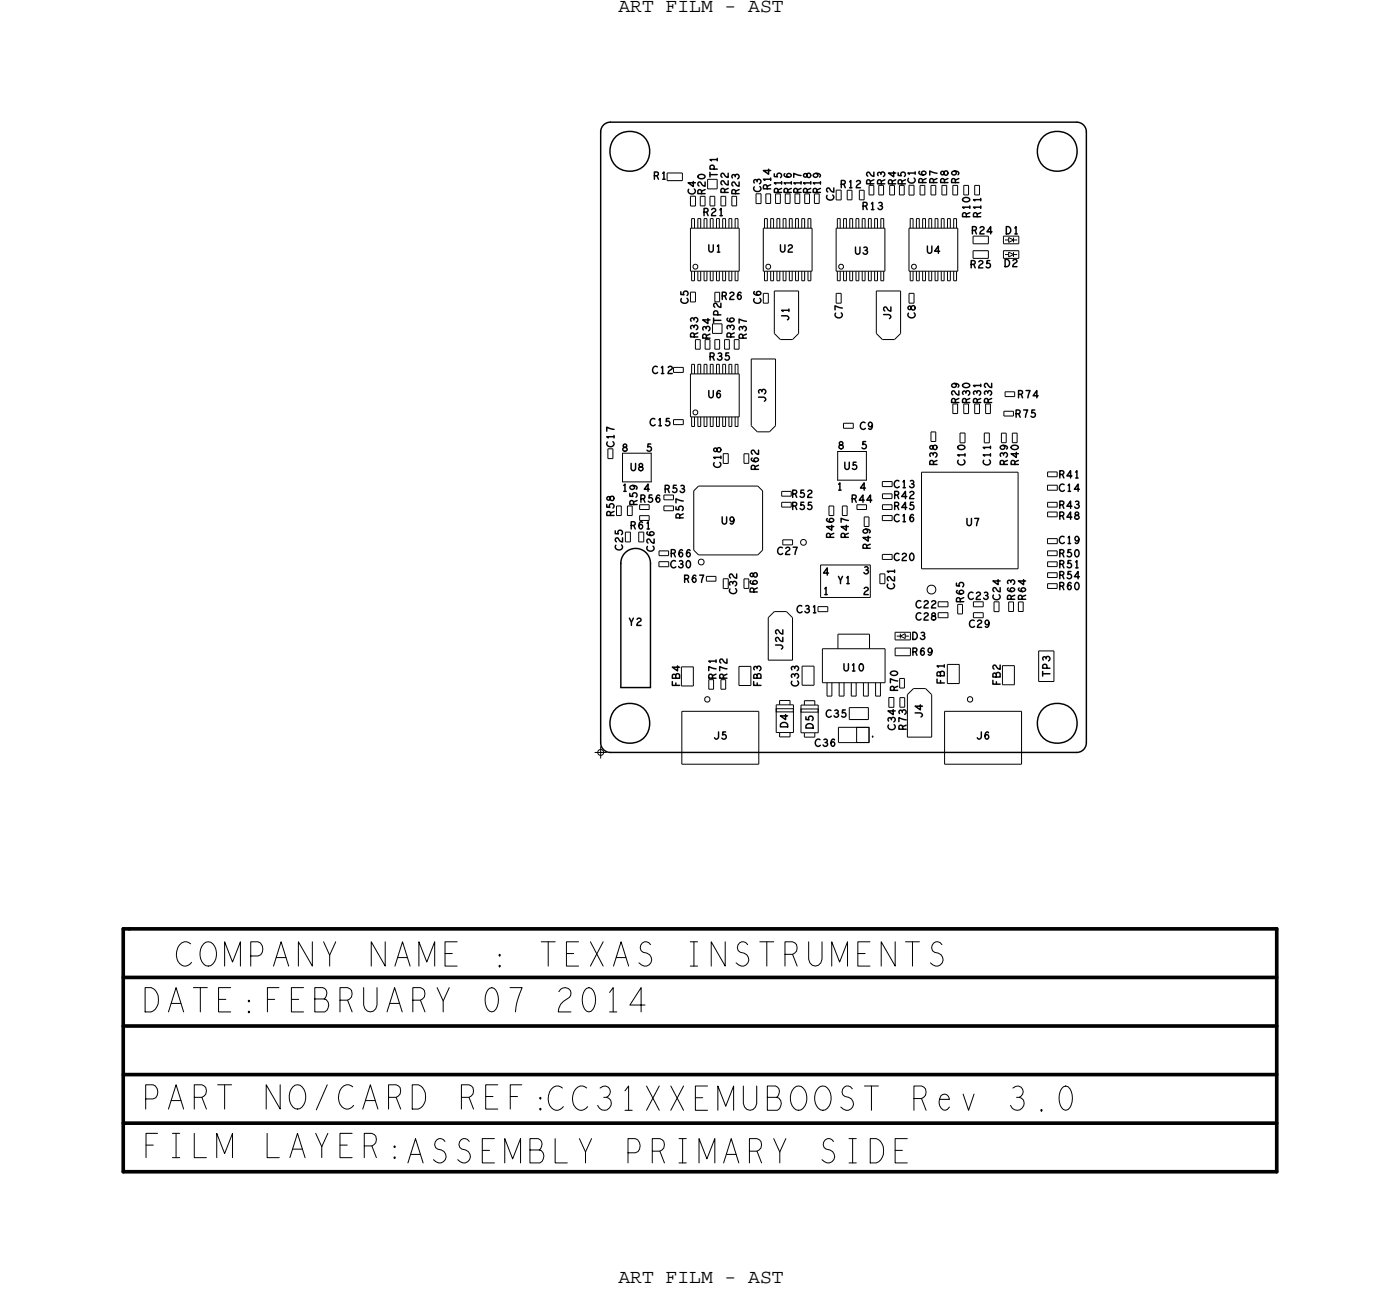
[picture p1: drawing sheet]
<svg xmlns="http://www.w3.org/2000/svg" width="146mm" height="135mm" viewBox="0 0 146 135" stroke-linecap="round" stroke-linejoin="round" font-family="sans-serif">
<!-- layer: Board Outline -->
<path d="M62.8 13.8v63.9zM63.8 12.8h48.8zM63.8 12.8a1.02 1.02 0 0 0-1 1M112.6 12.8a1.02 1.02 0 0 1 1 1M113.6 13.8v63.9zM62.8 77.7a1.02 1.02 0 0 0 1 1M63.8 78.7h48.8zM113.6 77.7a1.02 1.02 0 0 1-1 1" fill="none" stroke="#000" stroke-width=".15"/>
<!-- layer: Components -->
<g fill="none" stroke="#000" stroke-width=".1">
<path d="M69.8 18.1h1.6zM69.8 18.9h1.6zM71.4 18.1v.8zM74 19.8h1zM87.5 19.9h.5zM88 19.9v1zM88.6 19.9v1zM89.1 19.9v1zM89.9 19.9v1zM90.4 19.9v1zM90.9 19.4v1zM91.4 19.4v1z"/>
<path d="M91.9 19.4v1zM92.4 19.4v1zM93.1 19.4v1zM93.6 19.4v1zM94.1 19.4v1zM94.6 19.4v1zM95.1 19.4v1zM95.6 19.4v1zM96.2 19.4v1zM96.7 19.4v1zM97.4 19.4v1zM97.9 19.4v1z"/>
<path d="M98.5 19.4v1zM99 19.4v1zM99.7 19.4v1zM100.2 19.4v1zM100.8 19.4h.5zM100.8 19.4v1zM101.3 19.4v1zM101.9 19.4h.5zM101.9 19.4v1zM102.4 19.4v1zM70.4 38.9h1.1zM70.4 38.4h1.1z"/>
<path d="M71.5 38.4v.5zM72.2 39.1h5.1zM72.2 23.9h5.1zM72.2 39.1v4.5zM72.2 28.4h5.1zM72.2 23.9v4.5zM72.2 30.6h.5zM72.2 20.5v1zM72.2 31.6h.5zM72.2 21.5h.5zM72.3 38.1v1zM72.3 22.9v1z"/>
<path d="M72.3 29.4h.3zM72.3 28.4v1zM72.3 38.1h.3zM72.3 22.9h.3zM72.5 27.7l.2-.1 .2 .1 .1 .2-.1 .2h-.2h-.2v-.2zM72.6 38.1v1zM72.6 22.9v1zM72.6 28.4v1zM72.7 35.5v1zM72.7 36.5h.5zM72.7 30.6v1zM72.7 20.5v1z"/>
<path d="M73 38.1v1zM73 22.9v1zM73 29.4h.3zM73 28.4v1zM73 38.1h.3zM73 22.9h.3zM73.2 35.5v1zM73.2 20.5v1zM73.3 38.1v1zM73.3 22.9v1zM73.3 28.4v1zM73.6 38.1v1z"/>
<path d="M73.6 22.9v1zM73.6 29.4h.3zM73.6 28.4v1zM73.6 38.1h.3zM73.7 20.5v1zM73.8 35.5v1zM73.9 38.1v1zM73.9 22.9v1zM73.9 28.4v1zM74.3 35.5v1zM74.3 20.5h.5zM74.3 20.5v1z"/>
<path d="M74.3 38.1v1zM74.3 22.9v1zM74.3 29.4h.3zM74.3 28.4v1zM74.5 34.9h1zM74.6 38.1v1zM74.6 22.9v1zM74.6 28.4v1zM74.8 20.5v1zM74.8 35.5h.5zM74.8 35.5v1zM74.8 30.6v1z"/>
<path d="M74.8 30.6h.5zM74.9 38.1v1zM74.9 22.9v1zM74.9 29.4h.3zM74.9 28.4v1zM75.2 38.1v1zM75.2 22.9v1zM75.2 28.4v1zM75.3 35.5v1zM75.4 20.5v1zM75.5 33.9v1zM75.6 38.1v1z"/>
<path d="M75.6 22.9v1zM75.6 29.4h.3zM75.6 28.4v1zM75.8 35.5v1zM75.9 38.1v1zM75.9 22.9v1zM75.9 28.4v1zM75.9 20.5v1zM76.2 38.1v1zM76.2 22.9v1zM76.2 29.4h.3zM76.2 28.4v1z"/>
<path d="M76.2 22.9h.3zM76.3 35.5v1zM76.5 38.1v1zM76.5 22.9v1zM76.5 28.4v1zM76.5 20.5v1zM76.5 21.5h.5zM76.8 35.5v1zM76.8 35.5h.5zM76.8 36.5h.5zM76.9 38.1v1zM76.9 22.9v1z"/>
<path d="M76.9 29.4h.3zM76.9 28.4v1zM76.9 38.1h.3zM76.9 22.9h.3zM77 20.5v1zM77.2 38.1v1zM77.2 22.9v1zM77.2 28.4v1zM77.3 35.5v1zM77.3 39.1v4.5zM77.3 23.9v4.5zM78.6 37.5h2.5z"/>
<path d="M78.6 37.5v7zM79.1 20.3v1zM79.1 21.3h.5zM79.6 20.3v1zM79.8 23.9h5.1zM79.8 28.4h5.1zM79.8 23.9v4.5zM79.8 30.7h.6zM79.8 31.7h.6zM80 22.9v1zM80 29.4h.3zM80 28.4v1z"/>
<path d="M80 22.9h.3zM80.1 20.3h.5zM80.1 20.3v1zM80.1 21.3h.5zM80.2 27.7l.2-.1 .1 .1 .1 .2-.1 .2h-.1h-.2l-.1-.2zM80.3 22.9v1zM80.3 28.4v1zM80.4 30.7v1zM80.6 20.3v1zM80.6 22.9v1zM80.6 29.4h.3zM80.6 28.4v1z"/>
<path d="M80.6 22.9h.3zM80.9 22.9v1zM80.9 28.4v1zM81 30.4h2.5zM81 34.9l.6 .6zM81 30.4v4.5zM81.1 37.5v7zM81.1 20.3v1zM81.1 21.3h.5zM81.3 22.9v1zM81.3 29.4h.3zM81.3 28.4v1z"/>
<path d="M81.3 22.9h.3zM81.6 22.9v1zM81.6 28.4v1zM81.6 20.3v1zM81.6 35.5h1.3zM81.9 22.9v1zM81.9 29.4h.3zM81.9 28.4v1zM81.9 22.9h.3zM82.1 20.3v1zM82.1 21.3h.5zM82.2 22.9v1z"/>
<path d="M82.2 28.4v1zM82.6 22.9v1zM82.6 29.4h.3zM82.6 28.4v1zM82.6 22.9h.3zM82.6 20.3v1zM82.9 22.9v1zM82.9 28.4v1zM82.9 35.5l.6-.6zM83.2 20.3v1zM83.2 21.3h.5zM83.2 22.9v1z"/>
<path d="M83.2 29.4h.3zM83.2 28.4v1zM83.2 22.9h.3zM83.5 22.9v1zM83.5 28.4v1zM83.5 30.4v4.5zM83.7 20.3v1zM83.9 22.9v1zM83.9 29.4h.3zM83.9 28.4v1zM83.9 22.9h.3zM84.2 22.9v1z"/>
<path d="M84.2 28.4v1zM84.2 20.3v1zM84.2 21.3h.5zM84.5 22.9v1zM84.5 29.4h.3zM84.5 28.4v1zM84.5 22.9h.3zM84.7 20.3v1zM84.8 22.9v1zM84.8 28.4v1zM84.9 23.9v4.5zM85.2 20.3v1z"/>
<path d="M85.2 21.3h.5zM85.7 20.3v1zM87.5 23.9h5.1zM87.5 28.4h5.1zM87.5 23.9v4.5zM87.5 30.7v1zM87.5 30.7h.5zM87.5 20.9h.5zM87.6 22.9v1zM87.6 29.4h.3zM87.6 28.4v1zM87.6 22.9h.3z"/>
<path d="M87.8 27.7l.2-.1 .2 .1v.2v.2h-.2h-.2l-.1-.2zM87.9 22.9v1zM87.9 28.4v1zM88 30.7v1zM88.2 22.9v1zM88.2 29.4h.3zM88.2 28.4v1zM88.2 22.9h.3zM88.5 22.9v1zM88.5 28.4v1zM88.6 20.9h.5zM88.9 22.9v1z"/>
<path d="M88.9 29.4h.3zM88.9 28.4v1zM88.9 22.9h.3zM89.2 22.9v1zM89.2 28.4v1zM89.5 22.9v1zM89.5 29.4h.3zM89.5 28.4v1zM89.5 22.9h.3zM89.8 22.9v1zM89.8 28.4v1zM90.2 22.9v1z"/>
<path d="M90.2 29.4h.3zM90.2 28.4v1zM90.2 22.9h.3zM90.5 22.9v1zM90.5 28.4v1zM90.8 22.9v1zM90.8 29.4h.3zM90.8 28.4v1zM90.8 22.9h.3zM90.9 20.4h.5zM91.1 22.9v1zM91.1 28.4v1z"/>
<path d="M91.5 22.9v1zM91.5 29.4h.3zM91.5 28.4v1zM91.5 22.9h.3zM91.7 30.4h2.5zM91.7 34.9l.6 .6zM91.7 30.4v4.5zM91.8 22.9v1zM91.8 28.4v1zM91.9 20.4h.5zM92.1 22.9v1zM92.1 29.4h.3z"/>
<path d="M92.1 28.4v1zM92.1 22.9h.3zM92.3 35.5h1.3zM92.4 22.9v1zM92.4 28.4v1zM92.6 23.9v4.5zM93.1 20.4h.5zM93.6 35.5l.6-.6zM94.1 20.4h.5zM94.2 30.4v4.5zM95.1 23.9h5.1zM95.1 28.4h5.1z"/>
<path d="M95.1 23.9v4.5zM95.1 30.7v1zM95.1 30.7h.5zM95.1 20.4h.5zM95.2 22.9v1zM95.2 29.4h.3zM95.2 28.4v1zM95.2 22.9h.3zM95.4 27.7l.2-.1 .2 .1v.2v.2h-.2h-.2l-.1-.2zM95.5 22.9v1zM95.5 28.4v1zM95.6 30.7v1z"/>
<path d="M95.9 22.9v1zM95.9 29.4h.3zM95.9 28.4v1zM95.9 22.9h.3zM96.2 22.9v1zM96.2 28.4v1zM96.2 20.4h.5zM96.5 22.9v1zM96.5 29.4h.3zM96.5 28.4v1zM96.5 22.9h.3zM96.8 22.9v1z"/>
<path d="M96.8 28.4v1zM97.2 22.9v1zM97.2 29.4h.3zM97.2 28.4v1zM97.2 22.9h.3zM97.4 20.4h.5zM97.5 22.9v1zM97.5 28.4v1zM97.8 22.9v1zM97.8 29.4h.3zM97.8 28.4v1zM97.8 22.9h.3z"/>
<path d="M98.1 22.9v1zM98.1 28.4v1zM98.5 22.9v1zM98.5 29.4h.3zM98.5 28.4v1zM98.5 22.9h.3zM98.5 20.4h.5zM98.8 22.9v1zM98.8 28.4v1zM99.1 22.9v1zM99.1 29.4h.3zM99.1 28.4v1z"/>
<path d="M99.1 22.9h.3zM99.4 22.9v1zM99.4 28.4v1zM99.7 20.4h.5zM99.8 22.9v1zM99.8 29.4h.3zM99.8 28.4v1zM99.8 22.9h.3zM100.1 22.9v1zM100.1 28.4v1zM100.2 23.9v4.5zM101.8 26.2h1.6z"/>
<path d="M101.8 26.2v.8zM101.8 24.7v.8zM101.8 25.5h1.6zM103.4 26.2v.8zM103.4 24.7v.8zM105 26.2v.8zM105 24.7v.8zM105 25.5h1.6zM105 26.2h1.6zM105.1 26.6h.4zM105.1 25.1h.4zM105.5 26.4l.5 .2z"/>
<path d="M105.5 24.8l.5 .3zM105.5 26.9l.5-.3zM105.5 26.4v.5zM105.5 25.3l.5-.2zM105.5 24.8v.5zM106 26.4v.5zM106 24.8v.5zM106 26.6h.4zM106 25.1h.4zM106.6 26.2v.8zM106.6 24.7v.8zM63.6 46.9v1.1z"/>
<path d="M63.6 48h.5zM64.1 46.9v1.1zM64.5 52.9h.5zM64.5 53.9h.5zM65 52.9v1zM65.1 50.4h3zM65.1 47.4v3zM65.1 47.4h3zM65.4 55.6h.5zM65.4 56.7h.5zM65.6 52.9v1zM65.6 53.9h.5z"/>
<path d="M65.9 55.6v1.1zM66.1 52.9v1zM66.8 55.6v1.1zM66.8 56.7h.5zM66.9 53.3h1zM66.9 53.9h1zM66.9 53.9v.5zM67.9 53.9v.5zM67.9 52.8v.5zM68.1 47.4v3zM68.9 59.3h1zM68.9 58.7h1z"/>
<path d="M68.9 58.7v.6zM68.9 58.1h1zM68.9 57.6h1zM68.9 57.6v.5zM69.4 53.4h1zM69.4 52.3h1zM69.4 52.9h1zM69.4 52.9v.5zM70.4 44.4h1.1zM70.4 43.9h1.1zM71.5 43.9v.5zM72.2 43.6h5.1z"/>
<path d="M72.3 44.6h.3zM72.3 43.6v1zM72.5 43l.2-.1 .2 .1 .1 .1-.1 .2-.2 .1-.2-.1v-.2zM72.6 57.5l.5 .5zM72.6 51.3v6.2zM72.6 43.6v1zM73 44.6h.3zM73 43.6v1zM73.1 50.8h6.2zM73.1 50.8l-.5 .5zM73.1 58h6.2zM73.1 58.6l.2-.1 .3 .1v.2v.2l-.3 .1-.2-.1-.1-.2z"/>
<path d="M73.3 43.6v1zM73.6 44.6h.3zM73.6 43.6v1zM73.9 43.6v1zM74.3 44.6h.3zM74.3 43.6v1zM74.6 43.6v1zM74.9 44.6h.3zM74.9 43.6v1zM75.2 43.6v1zM75.6 44.6h.3zM75.6 43.6v1z"/>
<path d="M75.6 47.4h.6zM75.6 48.5h.6zM75.9 43.6v1zM76.2 47.4v1.1zM76.2 44.6h.3zM76.2 43.6v1zM76.5 43.6v1zM76.9 44.6h.3zM76.9 43.6v1zM77.2 43.6v1zM77.8 47.5v1zM77.8 47.5h.5z"/>
<path d="M77.8 48.5h.5zM78.6 44.5l.6 .7zM79.2 45.2h1.3zM79.3 58l.5-.5zM79.3 50.8l.5 .5zM79.8 51.3v6.2zM80.5 45.2l.6-.7zM81.8 53h1zM81.8 51.9h1zM81.8 52.5h1zM81.8 52.5v.5zM81.8 51.4h1z"/>
<path d="M81.8 51.4v.5zM81.9 56.5h1zM81.9 56.5v.5zM82.9 56.5v.5zM85.8 59.1v3.4zM85.8 59.1h5.2zM86.7 52.9v1zM86.7 52.9h.5zM87.2 52.9v1zM87.6 50.2h3zM87.6 47.2v3zM87.6 47.2h3z"/>
<path d="M88.1 52.9v1zM88.1 52.9h.5zM88.2 44.8h1zM88.2 44.3h1zM88.2 44.3v.5zM88.6 52.9v1zM89.2 44.3v.5zM89.6 53.3h1zM89.6 52.8v.5zM90.4 54.1v1zM90.4 54.1h.5zM90.6 47.2v3z"/>
<path d="M90.6 52.8v.5zM90.9 54.1v1zM91 59.1v3.4zM92.3 58.5h1zM92.3 54.4h1zM92.3 50.9h1zM92.3 58h1zM92.3 58v.5zM92.3 53.9h1zM92.3 53.9v.5zM92.3 50.4h1zM92.3 50.4v.5z"/>
<path d="M92.3 53.3h1zM92.3 52.1h1zM92.3 52.8h1zM92.3 52.8v.5zM92.3 51.6h1zM92.3 51.6v.5zM96.4 49.4h10.1zM96.4 49.4v10.1zM96.4 59.5h10.1zM97.4 45.2h.5zM97.4 45.2v1zM97.9 45.2v1z"/>
<path d="M99.7 42.2v1zM99.7 43.2h.5zM100.2 42.2v1zM100.4 45.3h.5zM100.4 45.3v1zM100.8 42.2v1zM100.8 43.2h.5zM100.9 45.3v1zM101.3 42.2v1zM101.9 42.2v1zM101.9 43.2h.5zM102.4 42.2v1z"/>
<path d="M103 45.3h.5zM103 45.3v1zM103.1 42.2v1zM103.1 43.2h.5zM103.5 45.3v1zM103.6 42.2v1zM104.7 45.3h.5zM104.7 45.3v1zM105 43.5h1zM105 43h1zM105 43v.5zM105.1 41.5h1z"/>
<path d="M105.1 41h1zM105.1 41v.5zM105.2 45.3v1zM105.9 45.3h.5zM105.9 45.3v1zM106.4 45.3v1zM106.5 49.4v10.1zM109.6 56.9h1zM109.6 51.3h1zM109.6 56.3h1zM109.6 56.3v.6zM109.6 50.7h1z"/>
<path d="M109.6 50.7v.6zM109.6 59.3h1zM109.6 58.1h1zM109.6 54h1zM109.6 53h1zM109.6 49.9h1zM109.6 59.9h1zM109.6 59.9v.5zM109.6 58.8h1zM109.6 58.8v.5zM109.6 57.6h1zM109.6 57.6v.5z"/>
<path d="M109.6 53.5h1zM109.6 53.5v.5zM109.6 52.5h1zM109.6 52.5v.5zM109.6 49.4h1zM109.6 49.4v.5zM71.3 69.7h1.2zM71.3 71.7h1.2zM71.3 79.9h8.1zM71.3 74.4h8.1zM71.3 74.4v5.5zM72.5 69.7v2z"/>
<path d="M73.8 72.9h.2h.2l.1 .2-.1 .2-.2 .1-.2-.1-.1-.2zM73.9 60.8h1zM73.9 60.3h1zM74.1 71.1v1zM74.1 72.1h.5zM74.6 71.1v1zM74.9 60.3v.5zM75.4 71.1v1zM75.4 72.1h.5zM75.6 60.5v1zM75.6 60.5h.6zM75.6 61.5h.6z"/>
<path d="M75.9 71.1v1zM77.3 69.7h1.2zM77.3 69.7v2zM77.3 71.7h1.2zM77.8 60.5h.5zM77.8 60.5v1zM77.8 61.5h.5zM79.4 74.4v5.5zM80.4 69h2.5zM80.4 64.6v4.4zM81 64l-.6 .6zM81 64h1.3z"/>
<path d="M81.2 76.6h.3zM81.2 73.7v2.9zM81.2 74.1h1.8v.3h-1.8zM81.2 73.7h.3zM81.5 73.3h1.1zM81.5 76.6h1.1zM81.5 73.7h1.1zM81.5 73.3v.4zM81.5 77.1h1.1zM81.5 76.6v.5zM82.3 64l.6 .6zM82.6 73.7h.4z"/>
<path d="M82.6 73.3v.4zM82.6 76.6h.4zM82.6 76.6v.5zM82.9 64.6v4.4zM83 73.7v2.9zM83.8 73.7h.3zM83.8 76.6h.3zM83.8 73.7v2.9zM83.8 74.1h1.8v.4h-1.8zM83.9 69.7h1.2zM83.9 71.7h1.2zM84.1 73.3h1.1z"/>
<path d="M84.1 73.7h1.1zM84.1 73.3v.4zM84.1 77.1h1.1zM84.1 76.6v.5zM85.1 69.7v2zM85.2 73.3v.4zM85.2 76.6h.4zM85.2 76.6v.5zM85.2 73.7h.4zM85.6 64h1zM85.6 63.4h1zM85.6 73.7v2.9z"/>
<path d="M85.8 62.5h5.2zM86 67.8v3.6zM86 71.4h6.6zM86 67.8h6.6zM86.5 72.8h.5zM86.5 71.4v1.4zM86.6 63.4v.6zM87 71.4v1.4zM87.6 66.3h3.3zM87.6 66.3v1.5zM87.7 76.1h3.2zM87.7 77.7h3.2z"/>
<path d="M87.7 76.1v1.6zM87.8 72.8h.5zM87.8 71.4v1.4zM88.3 71.4v1.4zM88.8 74h2zM88.8 75.3h2zM89 72.8h.5zM89 71.4v1.4zM89.5 71.4v1.4zM89.6 76.1h1.3v1.5h-1.3zM90.3 72.8h.5zM90.3 71.4v1.4z"/>
<path d="M90.8 71.4v1.4zM90.8 74v1.3zM90.9 76.1v1.6zM90.9 66.3v1.5zM91.6 72.8h.5zM91.6 71.4v1.4zM92 60v1zM92 60h.6zM92 61h.6zM92.1 71.4v1.4zM92.6 67.8v3.6zM93 72.9h.5z"/>
<path d="M93 72.9v1.1zM93.5 72.9v1.1zM93.6 66.9h1.6zM93.6 66.1v.8zM93.6 66.1h1.6zM93.6 67.8h1.6zM93.6 67.8v.8zM93.6 68.6h1.6zM93.8 66.5h.4zM94.1 71h.5zM94.1 72h.5zM94.1 73v1z"/>
<path d="M94.1 73h.5zM94.2 66.5l.5-.2zM94.2 66.3v.5zM94.2 66.5l.5 .3zM94.6 71v1zM94.6 73v1zM94.7 66.5h.4zM94.7 66.3v.5zM94.9 77.1h2.5zM94.9 72.6v4.5zM95.5 72l-.6 .6zM95.5 72h1.3z"/>
<path d="M96.8 72l.6 .6zM97.4 72.6v4.5zM98.1 64.6h1.1zM98.1 63.5h1.1zM98.1 64.1h1.1zM98.1 62.9h1.1zM98.8 79.9h8zM98.8 74.4h8zM98.8 74.4v5.5zM99.1 69.5h1.2zM99.1 71.5h1.2zM99.2 64.1v.5z"/>
<path d="M99.2 62.9v.6zM100.2 63.2v1zM100.2 64.2h.5zM100.3 69.5v2zM100.7 63.2v1zM101.3 72.9h.2h.2v.2v.2l-.2 .1-.2-.1-.1-.2zM101.8 63.5h1zM101.8 64.1h1zM101.8 64.1v.5zM101.8 62.9v.6zM102.8 64.1v.5zM102.8 62.9v.6z"/>
<path d="M104 62.9v1.1zM104 64h.5zM104.5 62.9v1.1zM104.8 69.6h1.3zM104.8 71.6h1.3zM105.5 62.9v1zM105.5 63.9h.5zM106 62.9v1zM106.1 69.6v2zM106.5 62.9v1zM106.5 63.9h.5zM106.8 74.4v5.5z"/>
<path d="M107 62.9v1zM108.6 68.1h1.6zM108.6 68.1v3.2zM108.6 71.3h1.6zM109.6 61.5h1zM109.6 60.4h1zM109.6 61h1zM109.6 61v.5zM110.2 68.1v3.2z"/>
<circle cx="97.4" cy="61.7" r=".46"/>
</g>
<g fill="none" stroke="#000" stroke-width=".15">
<circle cx="65.9" cy="15.8" r="2.09"/>
<circle cx="110.6" cy="15.8" r="2.09"/>
<circle cx="65.9" cy="75.7" r="2.09"/>
<circle cx="110.6" cy="75.7" r="2.09"/>
</g>
<!-- layer: Drawing Origin -->
<path d="M62.2 78.7h1.3M62.6 78.5l.2-.1 .3 .1v.2v.2l-.3 .1-.2-.1-.1-.2zM62.8 78.1v1.2" fill="none" stroke="#000" stroke-width=".1"/>
<!-- layer: All Others -->
<path d="M83.8 56.5l.2-.1 .3 .1v.2v.2l-.3 .1-.2-.1-.1-.2z" fill="none" stroke="#000" stroke-width=".1"/>
<path d="M64.9 58.9v13zM68 58.9v13zM68 58.9a1.55 1.55 0 0 0-1.5-1.5 1.55 1.55 0 0 0-1.6 1.5M64.9 71.9h3.1z" fill="none" stroke="#000" stroke-width=".15"/>
<path d="M12.9 97.1h.6zM12.9 97.1v25.4zM13.5 97.1h120zM133.5 97.1v25.4zM12.9 102.2h120.6zM12.9 107.3h120.6zM12.9 112.4h120.6zM12.9 117.5h120.6zM12.9 122.5h120.6z" fill="none" stroke="#000" stroke-width=".38"/>
<g font-size="4.3">
<text x="18.3" y="101">COMPANY NAME : TEXAS INSTRUMENTS</text>
<text x="14.9" y="105.8">DATE:FEBRUARY 07 2014</text>
<text x="14.9" y="116">PART NO/CARD REF:CC31XXEMUBOOST Rev 3.0</text>
<text x="14.9" y="121.1">FILM LAYER:ASSEMBLY PRIMARY SIDE</text>
</g>
<g font-size="2.1">
<text x="64.7" y="1.2">ART FILM - AST</text>
<text x="64.7" y="134.2">ART FILM - AST</text>
</g>
<g font-size="1.3">
<text x="68.3" y="18.7">R1</text>
<text x="72.7" y="20.3" transform="rotate(-90 72.7 20.3)">C4</text>
<text x="73.5" y="22.6">R21</text>
<text x="73.7" y="20.4" transform="rotate(-90 73.7 20.4)">R20</text>
<text x="75" y="18.6" transform="rotate(-90 75 18.6)">TP1</text>
<text x="76.2" y="20.2" transform="rotate(-90 76.2 20.2)">R22</text>
<text x="77.3" y="20.4" transform="rotate(-90 77.3 20.4)">R23</text>
<text x="79.6" y="20.1" transform="rotate(-90 79.6 20.1)">C3</text>
<text x="80.6" y="19.9" transform="rotate(-90 80.6 19.9)">R14</text>
<text x="81.8" y="20.2" transform="rotate(-90 81.8 20.2)">R15</text>
<text x="82.8" y="20.2" transform="rotate(-90 82.8 20.2)">R16</text>
<text x="83.8" y="20.2" transform="rotate(-90 83.8 20.2)">R17</text>
<text x="84.8" y="20.2" transform="rotate(-90 84.8 20.2)">R18</text>
<text x="85.8" y="20.2" transform="rotate(-90 85.8 20.2)">R19</text>
<text x="87.2" y="21" transform="rotate(-90 87.2 21)">C2</text>
<text x="87.9" y="19.6">R12</text>
<text x="90.2" y="21.9">R13</text>
<text x="91.4" y="19.3" transform="rotate(-90 91.4 19.3)">R2</text>
<text x="92.5" y="19.3" transform="rotate(-90 92.5 19.3)">R3</text>
<text x="93.7" y="19.3" transform="rotate(-90 93.7 19.3)">R4</text>
<text x="94.7" y="19.3" transform="rotate(-90 94.7 19.3)">R5</text>
<text x="95.7" y="19.2" transform="rotate(-90 95.7 19.2)">C1</text>
<text x="96.9" y="19.2" transform="rotate(-90 96.9 19.2)">R6</text>
<text x="98" y="19.2" transform="rotate(-90 98 19.2)">R7</text>
<text x="99.1" y="19.2" transform="rotate(-90 99.1 19.2)">R8</text>
<text x="100.3" y="19.2" transform="rotate(-90 100.3 19.2)">R9</text>
<text x="101.4" y="22.8" transform="rotate(-90 101.4 22.8)">R10</text>
<text x="102.6" y="22.8" transform="rotate(-90 102.6 22.8)">R11</text>
<text x="74.1" y="26.4">U1</text>
<text x="81.5" y="26.4">U2</text>
<text x="89.4" y="26.6">U3</text>
<text x="96.9" y="26.5">U4</text>
<text x="101.5" y="28">R25</text>
<text x="101.6" y="24.5">R24</text>
<text x="105" y="27.9">D2</text>
<text x="105.2" y="24.5">D1</text>
<text x="72" y="31.8" transform="rotate(-90 72 31.8)">C5</text>
<text x="73" y="35.3" transform="rotate(-90 73 35.3)">R33</text>
<text x="74.3" y="35.5" transform="rotate(-90 74.3 35.5)">R34</text>
<text x="75.4" y="33.8" transform="rotate(-90 75.4 33.8)">TP2</text>
<text x="75.4" y="31.3">R26</text>
<text x="76.8" y="35.3" transform="rotate(-90 76.8 35.3)">R36</text>
<text x="78.1" y="35.5" transform="rotate(-90 78.1 35.5)">R37</text>
<text x="79.6" y="31.8" transform="rotate(-90 79.6 31.8)">C6</text>
<text x="82.5" y="33.6" transform="rotate(-90 82.5 33.6)">J1</text>
<text x="88.1" y="33.3" transform="rotate(-90 88.1 33.3)">C7</text>
<text x="93.2" y="33.4" transform="rotate(-90 93.2 33.4)">J2</text>
<text x="95.7" y="33.3" transform="rotate(-90 95.7 33.3)">C8</text>
<text x="68.2" y="39.1">C12</text>
<text x="74.1" y="41.6">U6</text>
<text x="74.2" y="37.7">R35</text>
<text x="106.4" y="41.6">R74</text>
<text x="64.2" y="46.8" transform="rotate(-90 64.2 46.8)">C17</text>
<text x="65" y="47.2">8</text>
<text x="67.6" y="47.2">5</text>
<text x="67.9" y="44.5">C15</text>
<text x="80.1" y="42.1" transform="rotate(-90 80.1 42.1)">J3</text>
<text x="87.7" y="46.9">8</text>
<text x="89.9" y="44.9">C9</text>
<text x="90.1" y="46.9">5</text>
<text x="100.3" y="42.2" transform="rotate(-90 100.3 42.2)">R29</text>
<text x="101.4" y="42.2" transform="rotate(-90 101.4 42.2)">R30</text>
<text x="102.6" y="42.2" transform="rotate(-90 102.6 42.2)">R31</text>
<text x="103.7" y="42.2" transform="rotate(-90 103.7 42.2)">R32</text>
<text x="106.2" y="43.6">R75</text>
<text x="65" y="51.4">1</text>
<text x="65.9" y="49.2">U8</text>
<text x="66.6" y="52.9" transform="rotate(-90 66.6 52.9)">R59</text>
<text x="66.9" y="52.5">R56</text>
<text x="67.3" y="51.4">4</text>
<text x="69.5" y="51.5">R53</text>
<text x="75.4" y="48.9" transform="rotate(-90 75.4 48.9)">C18</text>
<text x="79.3" y="49.2" transform="rotate(-90 79.3 49.2)">R62</text>
<text x="82.8" y="53.3">R55</text>
<text x="82.8" y="52">R52</text>
<text x="87.5" y="51.3">1</text>
<text x="88.3" y="49.1">U5</text>
<text x="89" y="52.5">R44</text>
<text x="89.9" y="51.3">4</text>
<text x="93.5" y="51">C13</text>
<text x="93.5" y="53.3">R45</text>
<text x="93.5" y="52.1">R42</text>
<text x="98" y="48.7" transform="rotate(-90 98 48.7)">R38</text>
<text x="100.9" y="48.7" transform="rotate(-90 100.9 48.7)">C10</text>
<text x="103.6" y="48.7" transform="rotate(-90 103.6 48.7)">C11</text>
<text x="105.4" y="48.7" transform="rotate(-90 105.4 48.7)">R39</text>
<text x="106.5" y="48.7" transform="rotate(-90 106.5 48.7)">R40</text>
<text x="110.7" y="50">R41</text>
<text x="110.7" y="51.4">C14</text>
<text x="110.7" y="53.2">R43</text>
<text x="64.2" y="54" transform="rotate(-90 64.2 54)">R58</text>
<text x="65.1" y="57.6" transform="rotate(-90 65.1 57.6)">C25</text>
<text x="65.9" y="55.3">R61</text>
<text x="68.4" y="57.7" transform="rotate(-90 68.4 57.7)">C26</text>
<text x="70.1" y="58.2">R66</text>
<text x="70.1" y="59.4">C30</text>
<text x="71.5" y="54.3" transform="rotate(-90 71.5 54.3)">R57</text>
<text x="75.5" y="54.8">U9</text>
<text x="81.3" y="58">C27</text>
<text x="87.2" y="56.3" transform="rotate(-90 87.2 56.3)">R46</text>
<text x="88.7" y="56.3" transform="rotate(-90 88.7 56.3)">R47</text>
<text x="91" y="57.4" transform="rotate(-90 91 57.4)">R49</text>
<text x="93.5" y="54.6">C16</text>
<text x="93.5" y="58.6">C20</text>
<text x="101.1" y="55">U7</text>
<text x="110.7" y="54.3">R48</text>
<text x="110.7" y="56.8">C19</text>
<text x="110.7" y="58.2">R50</text>
<text x="110.7" y="59.4">R51</text>
<text x="65.7" y="65.4">Y2</text>
<text x="71.5" y="60.9">R67</text>
<text x="77.1" y="62.1" transform="rotate(-90 77.1 62.1)">C32</text>
<text x="79.2" y="62" transform="rotate(-90 79.2 62)">R68</text>
<text x="83.3" y="64.1">C31</text>
<text x="86.1" y="60.1">4</text>
<text x="86.1" y="62.2">1</text>
<text x="87.6" y="61">Y1</text>
<text x="90.3" y="60">3</text>
<text x="90.3" y="62.2">2</text>
<text x="93.6" y="61.6" transform="rotate(-90 93.6 61.6)">C21</text>
<text x="95.8" y="64.8">C28</text>
<text x="95.8" y="63.6">C22</text>
<text x="100.8" y="63" transform="rotate(-90 100.8 63)">R65</text>
<text x="101.2" y="62.7">C23</text>
<text x="101.3" y="65.6">C29</text>
<text x="104.6" y="62.8" transform="rotate(-90 104.6 62.8)">C24</text>
<text x="106.1" y="62.8" transform="rotate(-90 106.1 62.8)">R63</text>
<text x="107.3" y="62.8" transform="rotate(-90 107.3 62.8)">R64</text>
<text x="110.7" y="60.5">R54</text>
<text x="110.7" y="61.7">R60</text>
<text x="71.1" y="71.8" transform="rotate(-90 71.1 71.8)">FB4</text>
<text x="74.9" y="71" transform="rotate(-90 74.9 71)">R71</text>
<text x="76" y="71" transform="rotate(-90 76 71)">R72</text>
<text x="79.6" y="71.8" transform="rotate(-90 79.6 71.8)">FB3</text>
<text x="81.9" y="68" transform="rotate(-90 81.9 68)">J22</text>
<text x="83.5" y="71.8" transform="rotate(-90 83.5 71.8)">C33</text>
<text x="88.2" y="70.2">U10</text>
<text x="95.4" y="68.5">R69</text>
<text x="95.4" y="66.9">D3</text>
<text x="98.8" y="71.5" transform="rotate(-90 98.8 71.5)">FB1</text>
<text x="104.6" y="71.7" transform="rotate(-90 104.6 71.7)">FB2</text>
<text x="109.8" y="70.8" transform="rotate(-90 109.8 70.8)">TP3</text>
<text x="74.6" y="77.3">J5</text>
<text x="82.4" y="76.1" transform="rotate(-90 82.4 76.1)">D4</text>
<text x="85.1" y="76.2" transform="rotate(-90 85.1 76.2)">D5</text>
<text x="86.4" y="75">C35</text>
<text x="93.6" y="76.4" transform="rotate(-90 93.6 76.4)">C34</text>
<text x="93.9" y="72.3" transform="rotate(-90 93.9 72.3)">R70</text>
<text x="94.8" y="76.4" transform="rotate(-90 94.8 76.4)">R73</text>
<text x="96.5" y="75.1" transform="rotate(-90 96.5 75.1)">J4</text>
<text x="102.1" y="77.3">J6</text>
<text x="85.2" y="78.1">C36</text>
</g>
<text font-size=".6" x="91.4" y="76.9" transform="rotate(-180 91.4 76.9)">+</text>
</svg>
